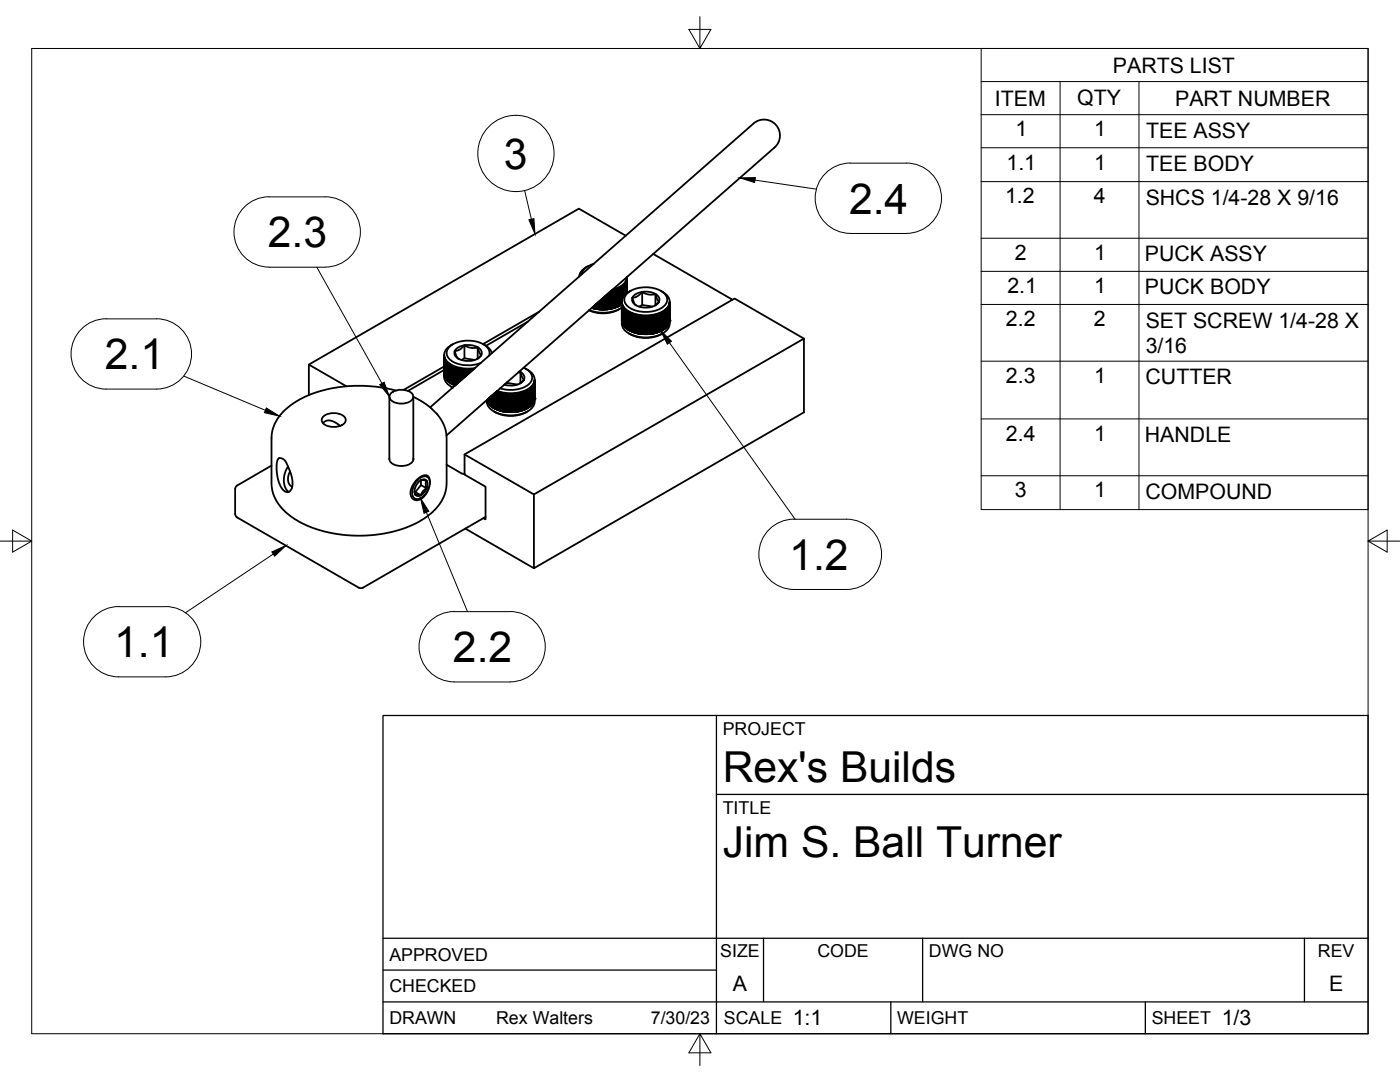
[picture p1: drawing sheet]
<svg xmlns="http://www.w3.org/2000/svg" width="279mm" height="216mm" viewBox="0 0 279 216" stroke-linecap="round" stroke-linejoin="round" font-family="sans-serif">
<!-- layer: Visible -->
<g fill="none" stroke="#000" stroke-width=".36">
<path d="M117 53.3a2.51 2.51 0 0 0-1.4 1.9M117.3 53.1l-.3 .2M118.5 52.7a2.88 2.88 0 0 0-2.4 2.1M119.8 60v1.6l-.2 .1v-1.6M119.8 59.9v1.9M120 59.8v1.8l-.2 .2M120.1 59.7v2.1l-.1-.2M120.1 59.7v2.1M120.2 59.6l-.1 2.2M120.3 59.5v2.3M120.4 59.4l-.1 2.4M120.5 59.3v2.5l-.1-.2"/>
<path d="M120.5 59.3v2.5M120.6 59.2l-.1 2.6M120.7 59.1v2.7M120.8 59.1l-.1 2.7M120.9 58.9v2.9l-.1-.2M121 58.9v2.8v-2.8M121.2 58.7v3M121.4 58.5v3.2M121.5 58.5l-.1 3.2M121.6 58.4v3.3l-.1-.1M121.6 58.4v3.3M121.6 58.3v3.4"/>
<path d="M121.8 58.2v3.4M121.9 58.1l-.1 3.5M122 58v3.6zM122.2 57.9v3.7l-.2-.2M122.3 57.9h-.2M122.3 57.9l.6-.2-.1 3.7M122.3 57.8a3.3 3.3 0 0 0 2.8-2.5v3.2M122.4 57.9v3.6l-.1-.1M122.7 57.8l-.1 3.6-.2-.1M123 57.7v3.6l-.1-.1M123.2 57.6v3.6h-.2M123.2 57.6v3.6"/>
<path d="M123.2 57.6l-.3 .1M123.4 57.5v3.7l-.2-.1M123.4 57.5l-.2 .1M123.5 57.4v3.7l-.1-.1M123.7 57.3v3.7l-.2-.1M123.7 57.3v3.7M123.7 57.3l-.3 .2M123.9 57.2v3.7M123.9 57.2l-.2 .1M124 57.2v3.6M124 57.1l-.1 .1M124.1 57v2.8"/>
<path d="M124.2 57v2.8M124.2 57l-.2 .1M124.2 57l.1-.1v2.6M124.3 56.9l.2-.2v2.4M124.4 56.8v2.4M124.5 56.7v2.4M124.6 56.6v2.3M124.6 56.6l-.1 .1M124.7 56.5v2.3M124.7 56.5v.1M124.8 56.4v2.4M124.8 56.4l-.1 .1"/>
<path d="M124.9 56.2v2.5M124.9 47l-9.4-5.4-53.9 31.1v6.1M124.9 56.2l-.1 .2M124.9 56.1v2.5M125 56v2.6M125 55.9v2.6M125.1 55.6v2.9v-3v3M125.1 55.6l-.2 .6M125.1 55.4v.2M125.2 58.5a6.3 6.3 0 0 1 7.3 0 1.77 1.77 0 0 1-.6 3 6.5 6.5 0 0 1-6.7-.4 1.64 1.64 0 0 1 0-2.6zM125.5 58.2a2.04 2.04 0 0 0-1.4 2 2.04 2.04 0 0 0 1.4 1.9 7.2 7.2 0 0 0 7.4-.4 1.96 1.96 0 0 0 .7-1.9 1.96 1.96 0 0 0-1.4-1.6M125.8 58l-.3 .3"/>
<path d="M126.2 59.4l.4 1.1 .3 .4M126.2 59.4a1.18 1.18 0 0 0 .7 1.5M128.2 58.3l-1.2 .9-.8 .2M130.4 50.7l15.7 9.1M130.8 58.7l.4 1.1 .3 .4M130.8 58.7a1.25 1.25 0 0 1 .7 1.5M130.8 58.7a4 4 0 0 0-4.4 .4l-.2 .3M131.9 58l.3 .3M61.6 72.7l7.6 4.4M77.7 79.2v12.5M78 78.5a3.2 3.2 0 0 1 4.4 .3 1.21 1.21 0 0 1-1.1 1.6 3.2 3.2 0 0 1-3.5-.9v-.7zM79 77.9l-4.1-.7-4.3-.2-2.9 .2-3.6 .8-3.2 1.1-2.4 1.4-2 1.7-1.1 1.3-.5 .8a6.6 6.6 0 0 0-.7 3.1v9.6l.3 1.6 1 1.9 1.9 2 1.2 .9 1.8 1.1 3 1.2 3.7 .8 2.9 .3h3.3l3.3-.3 3.3-.8 3-1.2 2.4-1.5 1.5-1.3 1.4-1.8 .7-1.8 .2-1.2v-9.5l-.2-1.5-.6-1.7-1.2-1.7-2-1.8-2.6-1.5v12.5"/>
<path d="M88.6 73.8l-7.2 4.2M88.6 70.8v4.4M88.6 73.1l-8.1 4.7M88.6 71.1l.1 3.8M88.6 74.7l.1 .1M88.6 75.2a2.55 2.55 0 0 0 1.8 2.1M88.6 70.9v.1M88.6 74.6h.1M88.6 74.6l.1 .1M88.6 71l.1 .1M88.7 71.1l.1 .6M88.7 74.7v.2"/>
<path d="M88.7 74.9h.1M88.7 74.9v.2M88.7 71.4l.1 3.7M88.7 75h.1M88.7 75.1l.1 .3M88.8 71.6v3.7M88.8 71.7v3.7M88.8 75.4h.1M88.9 75.4v.1M88.9 71.7v.1M88.9 71.9v3.6M88.9 75.5h.1"/>
<path d="M88.9 75.5l.1 .1M88.9 71.9l.1 .1M89 75.6h.1M89 75.6l.2 .2M89.1 72.1v3.6h.1M89.2 72.2v3.7M89.2 75.9h.1M89.2 72.2l-.2-.2v3.6M89.2 75.9l.1 .1M89.2 72.2l.1 .1M89.3 72.3v3.7h.1M89.3 76l.1 .1"/>
<path d="M89.3 72.3l.1 .1M89.4 72.5v3.6M89.4 76.1h.1M89.4 76.1l.1 .1M89.4 72.4l.1 .1M89.5 72.6v3.6M89.5 76.2h.2M89.5 76.2l.2 .1M89.5 72.5l.2 .1M89.7 72.6v3.7M89.7 76.3l.1 .1M89.7 72.6l.1 .1"/>
<path d="M89.8 72.7v3.7M89.8 76.3h-.1M89.8 76.4l.2 .1M89.8 72.7l.2 .1M89.9 72.9v3.6M89.9 76.4h-.1M90 76.5l.1 .1M90 72.8l.1 .1M90 77.2l.3 .2M90 68.9a2 2 0 0 0-1.3 1.8 2 2 0 0 0 1.1 1.9 7.1 7.1 0 0 0 5 .8M90.1 72.9v3.7M90.1 76.5h-.1"/>
<path d="M90.1 76.6l.4 .1M90.1 72.9l.4 .2M90.3 73v3.7l.1-.1M90.3 76.5l-.2 .1M90.4 68.7l-.4 .2M90.4 73.1v3.7M90.5 76.7l.1 .1M90.5 73.1l.1 .1M90.6 73.2v3.6M90.6 76.7l-.2 .1M90.6 76.8v-3.6h.2v3.7M90.6 76.8l.2 .1"/>
<path d="M90.7 70l.4 1.1 .4 .5M90.8 70a1.36 1.36 0 0 0 1.1 1.7 3.7 3.7 0 0 0 4.2-.9M90.8 76.8h-.2M90.8 73.2l.4 .2M90.8 76.9h.1M90.9 76.9h-.1M91 73.3v3.5M91.2 73.4v3.2M91.2 73.4h.2M91.4 73.4v3M91.4 73.4l.2 .1M91.6 73.5v2.7"/>
<path d="M91.6 73.5h.2v2.6M91.8 73.5l.7 .1v1.9M92 73.6v2.3M92.2 73.6v2.1M92.4 73.6v1.9M92.5 73.6l.6 .1M92.6 73.7v1.7M92.7 73.7v1.6M92.7 68.9l-1.1 .9-.9 .2M92.7 71.5l-.6 .3M92.7 68.9a2.62 2.62 0 0 0-1.9 1.1M92.7 68.9h1.4l1.3 .4"/>
<path d="M92.8 73.7v1.5M92.9 73.7v1.4M93 73.7v1.3M93.1 73.7v1.2M93.1 73.7h.3M93.2 73.7v1.1M93.3 73.7v1M93.5 73.7v.9M93.6 73.7v.8M93.6 73.7h-.2M93.7 73.7v.7M93.8 73.7v.6"/>
<path d="M93.8 73.7h-.2M93.9 73.7v.6M94 73.7v.4M94.1 73.7v.4M94.2 73.7v.2M94.2 73.6l-.4 .1M94.3 73.7v.2M94.4 73.6v.1M94.5 73.6h-.2M94.5 73.6v.1M94.6 73.6h-.1M95.3 71.5v-2.2l-1.2 .1-1.4-.5v2.6l2.1 .3"/>
<path d="M95.3 69.3l.4 1 .4 .5M95.4 69.3a1.25 1.25 0 0 1 .7 1.5M96.1 70.8l-.9 .8M96.4 68.7l.8 .5a2.31 2.31 0 0 1 1 1.3M97.2 79.8v.4M97.2 79.9v.1M97.2 79.8v.1M97.2 79.9h.1M97.3 79.7v.4M97.3 79.7v.5M97.4 79.6v.7M97.4 79.6v.8"/>
<path d="M97.5 79.5v1M97.6 71a2.12 2.12 0 0 0-1.7-2.6 6 6 0 0 0-6.5 1.1 1.82 1.82 0 0 0 1.1 2.7 6.8 6.8 0 0 0 5.5 .2M97.6 79.4l.1 1.3M97.7 79.3v1.5M97.8 79.2v1.7M97.9 79.1v1.9h.1M98 79v2.1h.2M98.2 78.9v2.3h.1M98.3 78.8v2.5h.2M98.5 78.7v2.7h.1M98.6 78.5v3M98.8 78.4v3.2"/>
<path d="M99 78.2v3.5M99 78.2v3.5l.1-.1M99.1 78.1h.1M99.1 78.1v3.6M99.2 78.1l.1 .1M99.2 78.1v3.6h.1M99.3 78.2v3.6l.2-.1M99.3 78.2h.2M99.5 78.3v3.6M99.5 78.2l.4 .2M99.7 78.3v3.6M99.9 78.4v3.6"/>
<path d="M99.9 78.4v3.6l.2-.1v-3.5M99.9 78.4h.2M100.1 78.4v3.7l.2-.2v-3.4M100.1 78.4l.2 .1M100.6 78.5v3.6l.1-.1v-3.5M100.8 78.5v3.7M100.8 78.5h-.5v3.6M100.9 78.6v3.4l-.1 .2M101 78.6v3.6l.1-.1v-3.5M101 78.6l-.2-.1v3.7M101 78.6h.2v3.6M101.2 78.6h.4"/>
<path d="M101.2 76.3v.1l2.1 .3M101.2 76.4l-.5 .3M101.3 78.6v3.5l-.1 .1M101.4 78.6v3.6M101.6 78.6v3.5l-.2 .1M101.6 78.6v3.7M101.7 78.6h.2M101.8 78.6v3.5l-.2 .2v-.2M101.9 78.6v3.7l-.1-.2M101.9 78.6v3.7l.1-.2v-3.5M102.1 78.6v3.7M102.1 78.6h-.2"/>
<path d="M102.2 78.6v3.5l-.1 .2-.1-.2M102.3 78.6v3.7l-.1-.2M102.3 78.6v3.7l.1-3.7M102.5 78.6v3.6M102.5 78.6h-.4M102.6 78.6v3.6M102.7 78.6v3.6l-.1-.1M102.8 78.6h-.3M102.8 78.6v3.6v-3.6M103 78.5l-.2 .1M103 78.5v3.7M103 78.5h.2v3.6"/>
<path d="M103 78.5v3.7l-.2-.1M103.4 78.5v3.6l-.2-.1M103.4 78.5h-.2v3.6M103.4 74.3l.5-.1v2.3M103.4 78.5v3.6zM103.6 78.4l-.2 .1M103.6 78.4v3.7M103.7 74.1a1.27 1.27 0 0 1 1 1.2 1.27 1.27 0 0 1-1 1.3l-1.5 .3-1.5-.1M103.8 78.4v3.6M103.8 78.4h-.2M103.9 74.2l.4 1.3a.39 .39 0 0 1 .2 .4 .39 .39 0 0 1-.3 .3l-.5 .4M104 78.3v3.7"/>
<path d="M104 78.3l-.2 .1M104.2 78.3v3.6l-.2-.1M104.2 78.3h-.2M104.2 78.3l.2-.1v3.7l-.2-.1M104.5 73.4a2.26 2.26 0 0 1 1.7 2.3 3.7 3.7 0 0 1-3.3 2 7.1 7.1 0 0 1-3.1-.2M104.6 78.1v3.7M104.6 78.1l-.2 .1M104.6 78.1h.2v3.6l-.2-.1M104.9 78v3.6h-.1M104.9 73.6l.4 .2M105 78v3.6l-.2 .1M105 78l-.2 .1"/>
<path d="M105 78l.3-.2v3.6M105.1 77.9v3.6M105.3 73.8a2 2 0 0 1 1.4 1.7 2 2 0 0 1-1.1 2 7.4 7.4 0 0 1-6.4 .5M105.3 77.8v3.6l.2-.1M105.3 64.2l-8.3 4.8M105.4 77.7v3.7l-.1-.1M105.5 77.7v3.6M105.5 77.7l-.2 .1M105.6 77.6v3.7l-.1-.1M105.6 77.6l-.1 .1M105.6 77.6v3.7M105.7 77.5v3.7l-.1-.1"/>
<path d="M105.7 77.5l-.1 .1M105.9 77.4v3.6M105.9 77.4l-.2 .1M106 77.3v3.6M106 77.3l-.1 .1M106.1 77.2v3.6h-.1M106.2 77.1v3.6h-.1M106.3 77l-.1 3.6M106.3 77v3.6M106.3 77l-.3 .3M106.4 76.9v3.6M106.4 76.9l-.1 .1"/>
<path d="M106.4 76.7v3.7M106.5 76.7l-.1 .1M106.5 76.6v3.6M106.5 76.6v.1M106.6 76.5l-.1 3.6M106.6 80h.1M106.6 76.5l-.1 .1M106.6 79.9h.1M106.6 80l-.1 .2M106.6 76.2v3.8M106.6 79.7h.1M106.7 75.7v4.5"/>
<path d="M106.7 79.7l-.1 .3M106.7 79.5v.2M106.7 75.9l-.1 .6M107.7 62.2l-11.3 6.5M118.1 61.4l.1 .1M118.1 61.4v.1M118.2 61.5h.2M118.3 61.5l.2-.1v-.4v.6M118.3 61.2v.3M118.3 61.4l-.1 .1M118.4 61.5l.2 .1M118.6 61.6l.1-.1v-.6l.1 .7"/>
<path d="M118.6 61.6h.2M118.8 61.6h.2M118.9 60.7v.8l-.1 .1M119 60.7v1l-.1-.2M119 60.7v1M119 61.6l.4 .1M119.1 60.5v1.1l-.1 .1M119.2 60.5v1.2l-.1-.1M119.3 60.3v1.3l-.1 .1v-1.2M119.3 61.6l.1 .1M119.4 60.3v1.4M119.4 61.7h.5"/>
<path d="M119.5 60.2v1.4l-.1 .1M119.6 60.1v1.6l-.1-.1M119.8 61.6v.2M119.9 61.7l.2 .1M120.1 61.8h.2M120.2 61.6l.1 .2M120.5 61.8h-.2M120.6 61.6l.1 .2M120.7 61.8h-.2M121 61.6l.2 .1M121.2 61.6l.2 .1M121.4 61.7l-.6 .1"/>
<path d="M121.6 61.7h-.2M121.6 61.5l.2 .1M121.8 61.6l-.2 .1M121.9 61.5l.1 .1M122.1 61.6h-.2M122.3 61.5l-.2 .1M122.7 61.3l.1 .1M122.9 61.4l-.6 .1M123.2 61.2l-.3 .2M123.4 61.1l-.2 .1M123.7 61.6a6.7 6.7 0 0 1-6.1 .3M123.7 60.9h.2"/>
<path d="M123.7 61l-.3 .1M123.9 60.8h.1M123.9 60.9l-.2 .1M124 60.7h.1M124 60.8l-.1 .1M124.1 60.2v4.4a3.2 3.2 0 0 0 2.9 2.5 6.4 6.4 0 0 0 6.3-1.4l.3-1.1M124.1 64h.1M124.1 60.3h.1M124.1 63.9v.1M124.1 64v.1M124.1 60.4v.1M124.1 64.1l.1 .5"/>
<path d="M124.1 61.3a7.3 7.3 0 0 1-6.5 .6M124.1 60.7l-.1 .1M124.2 60.7l-.1-.2 .1 3.7M124.2 60.7v.3M124.2 60.7v3.8M124.2 64.4h.1M124.2 64.6l.2 .2M124.2 61l.2 .2M124.2 61v3.6M124.2 64.6h.1M124.3 61.1l.1 3.6M124.4 61.2v3.7"/>
<path d="M124.4 64.9h.1M124.4 64.9l.1 .2M124.4 61.2l.1 .3M124.5 61.3v3.7M124.5 61.5v3.6M124.5 65.1h.1M124.5 65.1l.1 .1M124.5 61.5l.2 .2M124.6 61.6v3.6M124.6 65.2l.5 .4M124.7 65.2h.1M124.9 61.8l-.1-.1v3.6h.1"/>
<path d="M124.9 61.8v3.6h.1M124.9 61.8l.1 .1M125 61.9v3.7l.1-.1M125 61.9l.1 .1M125.1 62v3.7M125.1 65.6l.2 .1M125.1 62l.2 .1M125.3 62.1v3.6M125.3 65.6l-.2 .1M125.3 65.7l.4 .3M125.3 62.1l.1 .1M125.4 62.2v3.6h.2"/>
<path d="M125.4 65.7h-.1M125.4 62.2l.2 .1M125.5 66.5l.3 .2M125.6 62.3v3.6h.1M125.6 62.3l.3 .2M125.7 62.4v3.6M125.7 66l.2 .1M125.8 66.7a6.7 6.7 0 0 0 6.1 0M125.9 62.5v3.6M125.9 66h-.1M125.9 66.1l.4 .1M125.9 62.5h.2"/>
<path d="M126.1 62.5v3.7M126.1 66.1h-.2M126.1 62.5l.2 .1M126.1 62.5v3.7l.2-.1M126.3 62.6v3.7M126.3 66.2l.4 .2M126.3 62.6l.4 .1M126.5 62.7v3.6h.2M126.5 66.2l-.2 .1M126.7 62.8v3.6M126.7 66.4l.8 .2M126.7 62.7l.2 .1"/>
<path d="M126.9 62.8v3.6M126.9 66.3l-.2 .1M126.9 62.8v3.6l.2-.1v-3.4M126.9 62.8l.2 .1M127.1 62.9v3.6l.2-.1v-3.5M127.1 62.9h.2M127.3 66.4v.1M127.3 62.9v3.6M127.3 62.9h.2M127.3 66.5l.2-.1v-3.5v3.7M127.5 66.4v.2M127.5 66.6h.2"/>
<path d="M127.7 63v3.5l-.2 .1v-3.7l.4 .1M127.7 63v3.6v-.1M127.7 66.6h.4M127.7 63v3.6M127.9 63v3.5l-.2 .1M127.9 66.5v.1M127.9 63v3.7M127.9 63h.2v3.7M128.1 63v3.5l-.2 .2M128.1 66.5v.2M128.2 66.6l.2 .1M128.2 63h.2"/>
<path d="M128.2 60.9l-.6 .3M128.3 63.1v3.4l-.2 .2M128.3 66.5l.1 .2M128.4 63.1v3.6M128.4 66.7h.2M128.4 63l.2 .1v3.6M128.5 63.1v3.4l-.1 .2M128.6 66.7h.4M128.6 63.1h.2M128.7 63.1v3.4l-.1 .2-.1-.2M128.7 66.5l.1 .2M128.8 63.1v3.6"/>
<path d="M128.8 63.1h.2v3.6M128.9 63.1v3.5l-.1 .1M129.1 63.1v3.4l-.1 .2-.1-.1M129.2 63.1v3.6l-.1-.2M129.3 63l-.3 .1M129.3 63.1v3.6v-3.6M129.5 63v3.7M129.5 66.7h-.5M129.5 63h-.2M129.6 63v3.5l-.1 .2-.2-.2M129.7 63v3.7l-.1-.2M129.7 66.6l-.2 .1"/>
<path d="M129.7 63h-.2M129.7 63v3.7M129.7 63h.4v3.6M129.8 63l-.1 3.7M129.9 63v3.6M130 63l-.1 3.6-.1-.1M130 66.5l.1 .1M130.1 66.6h-.4M130.3 62.9v3.7l-.1-.2M130.4 66.5l-.2 .1M130.4 62.9l-.2 .1-.1 3.6M130.4 62.9v3.7"/>
<path d="M130.4 66.4l.2 .1M130.6 62.9v3.6M130.6 66.5h-.2M130.6 62.9h-.2M130.6 66.4l.2 .1M130.8 62.8v3.7M130.8 66.3l.2 .1M130.8 66.4l-.2 .1M130.8 60.9v-2.2l-1.3 .1-1.3-.5v2.6l2 .3M131 62.8v3.6M131 62.8l-.4 .1M131 66.4h-.2"/>
<path d="M131 66.3l.2 .1M131.2 62.7v3.7M131.2 66.3l-.2 .1M131.2 62.7l-.2 .1M131.4 62.7v3.6l-.2-.1M131.4 66.2h.2M131.4 62.7h-.2M131.5 60.2a3.7 3.7 0 0 1-4.6 .7M131.5 60.2l-.8 .8M131.6 62.6v3.6M131.6 66.2l-.4 .1M131.6 62.6h-.2"/>
<path d="M131.6 62.6l.1-.1v3.6h-.1M131.7 66.1l-.1 .1M131.7 62.5l.4-.2v3.7M131.9 62.4v3.7l-.2-.1M131.9 62.4v3.7M131.9 65.9l.2 .1M131.9 66l-.2 .1M132.1 66h-.2M132.2 62.3v3.6l-.1-.1M132.2 66.5l-.3 .2M132.2 62.3h-.1M132.2 62.3v3.6"/>
<path d="M132.4 62.2v3.6h-.2M132.4 62.2v3.6M132.4 62.2h-.1M132.5 62.1v3.6h-.1M132.5 62.1l-.1 .1M132.5 62.1v3.6l-.4 .3M132.5 65.6h.2M132.6 62.1l.1-.1v3.6M132.7 65.6l-.1 .1M132.8 61.9v3.6h-.1M132.8 65.4h.1M132.8 61.9l-.1 .1"/>
<path d="M132.8 61.9l.1-.1v3.6M132.9 65.4l-.2 .2M133 61.6v3.7h-.1M133.1 61.5v3.7h-.1M133.2 61.4l-.1 3.6M133.2 61.4v3.6M133.2 61.4l-.3 .3M133.3 61.3l-.1 3.6M133.3 64.8h.1M133.4 61.2v3.6M133.4 64.7h.1M133.4 64.8l-.5 .6"/>
<path d="M133.4 61.2l-.1 .2M133.4 61.2l.1-.2v3.7M133.5 64.6h.1M133.5 64.7l-.1 .1M133.5 60.9v3.7M133.5 64.4h.1M133.5 64.5v.2M133.5 60.9v.1M133.6 64.3h.1M133.6 64.4l-.1 .1M133.6 60.8l-.1 .1M133.6 60.7v3.7"/>
<path d="M133.6 64.2h.1M133.6 64.3v.1M133.6 60.2v4.4M133.6 64.2v.1M133.6 63.9v.3M133.6 60.3v.5M160.4 67.6l-13.8-8-53.9 31.1v4l4.2 2.4v6.5l-.4-.2M47.3 96.9l-.4 .7v5l.2 .5 24.5 14.2M54.2 92.9l-6.9 4M55.6 91.5l.6-.1 .7 .5 1.2 2.8 .3 1.2-.1 1.1-.3 .9-.4 .3-.6-.1-.6-.4-.8-1.6-.4-2.3v-1.4zM57.5 93.1a4.3 4.3 0 0 0-.2 4.8l.3 .3M57.9 94.1a2.37 2.37 0 0 0 .1 2.9l.3 .1"/>
<path d="M64.5 84.5l.5-.5 .8-.1 1.1 .4 1 .7M64.5 83.1a3.3 3.3 0 0 1 4.4 .4 1.21 1.21 0 0 1-1.1 1.5 3.2 3.2 0 0 1-3.5-.8v-.7zM82.5 91.5a1.59 1.59 0 0 1-1.6 1.4 2.8 2.8 0 0 1-3.2-1.1v-.3M82.9 98.2l1.1 .6M83.5 96.2l.2-.2a.91 .91 0 0 1 1.3-.2 .91 .91 0 0 1 .3 1.2 2.37 2.37 0 0 1-1.9 2 1.15 1.15 0 0 1-.5-1.8zM83.5 95.6a1.37 1.37 0 0 1 2-.2 3.2 3.2 0 0 1-2.4 4.2 1.26 1.26 0 0 1-.8-1.9 4.1 4.1 0 0 1 1.2-2.1zM84 96.8v-1h.8a.31 .31 0 0 1 .3 .2 .31 .31 0 0 1-.1 .4v.5a.55 .55 0 0 1-.3 .9l-.5 .5a.52 .52 0 0 1-.3 .5 .52 .52 0 0 1-.6-.1h-.4l-.2-.7M84 96.8l-1.1 1.4h-.2M84 96.8l1.1 .6M84 99.4l-.2 .1M85.7 96.6l.1-.9-.5-.8-.6-.1-.9 .4-.8 .7-.9 1.5-.2 1.1 .2 .7 .4 .4 .6 .2 1.1-.4 1-1.1 .5-1.3M85.8 96.1v.2"/>
<path d="M85.9 81.3l64.5-56.7a3.2 3.2 0 0 1 4.5 .3 3.2 3.2 0 0 1-.3 4.5l-65.5 57.5M89.1 92.7l3.1 1.8M92.2 94.5l.5 .1M92.7 90.7l13.9 8 53.8-31.1v14.7l-53.8 31.1v-14.7M97.2 80.1a3.2 3.2 0 0 0 2.9 2.6 6.4 6.4 0 0 0 6.2-1.5l.4-1.1M97.3 80v.2M97.3 80.1h.1M97.3 80.2l.1 .2M97.3 80.2h.1M97.4 80.4h.1M97.4 80.4l.1 .1M97.5 80.5l.2 .3"/>
<path d="M97.5 80.5h.1M97.7 80.8l.1 .1M97.7 80.8h.1M97.8 80.9l.8 .6M97.9 80.9h-.1M98.6 82.1a6.8 6.8 0 0 0 6.4 .2M98.6 81.5l.2 .1M98.8 81.4l-.2 .1M98.8 81.6l.3 .1M99 81.5l-.2 .1M99.2 81.7l.3 .2M99.5 81.9h.2"/>
<path d="M99.7 81.8l-.2 .1M99.7 81.9l.8 .2M99.9 81.9h-.2M100.3 81.9v.2M100.4 82.1l.1-.1v-3.5v3.6M100.5 82v.1M100.6 82.1h.2M100.7 82l.1 .2M100.8 82.2h.2M100.9 82l.1 .2M101 82.2h.2M101.1 82.1l.1 .1"/>
<path d="M101.2 82.2h.2M101.3 82.1l.1 .1M102.4 82.1l.1 .1M102.5 82.2h-1.1M103 82.2h-.5M103 82l.2 .1M103.2 82.1l-.2 .1M103.4 82l.2 .1M103.6 82.1h-.4M103.6 81.9l.2 .1M103.8 81.9l.2 .1M103.8 82l-.2 .1"/>
<path d="M104 82h-.2M104.4 81.7l.2 .1M104.6 81.8l-.6 .1M104.8 81.7l-.2 .1M105 81.5h.1M105.1 81.4h.2M105.1 81.5l-.1 .1M105.3 82.1l-.4 .2M105.3 81.4l-.2 .1M105.7 81h.2M105.9 80.9h.1M105.9 81l-.4 .3"/>
<path d="M106 80.9l-.1 .1M106.2 80.7l-.2 .2M106.4 80.5h-.1M106.4 80.5l-.2 .2M106.4 80.2h.1M106.5 80.2l-.1 .3M71.6 117.3h.8M92.9 105.5l13.7 7.9M96.9 103.1l-24.5 14.2"/>
</g>
<g fill="#000">
<circle cx="97.2" cy="79.8" r=".18"/>
<circle cx="106.7" cy="79.6" r=".18"/>
<circle cx="106.7" cy="79.5" r=".18"/>
<circle cx="124.1" cy="64.1" r=".18"/>
<circle cx="133.6" cy="64.1" r=".18"/>
<circle cx="133.6" cy="63.9" r=".18"/>
</g>
<!-- layer: Border -->
<path d="M6.3 9.7h266.7v196.6h-266.7zM139.7 3.3v6.4l2.2-3.8h-4.4l2.2 3.8M0 108h6.3l-3.8-2.2v4.4l3.8-2.2M273 108l3.8 2.2v-4.4l-3.8 2.2h6.4M139.7 206.3l-2.2 3.8h4.4l-2.2-3.8v6.3" fill="none" stroke="#000" stroke-width=".2"/>
<!-- layer: Titleblock -->
<path d="M76.4 142.8h196.6v63.5h-196.6zM143 158.5h130M143 142.8v63.5M76.4 199.9h196.6M76.4 193.6h66.6M76.4 187.2h196.6M152.4 187.2v12.7M177.8 199.9v6.4M184.1 187.2v12.7M228.6 199.9v6.4M260.3 187.2v12.7" fill="none" stroke="#000" stroke-width=".25"/>
<!-- layer: Parts Lists -->
<g fill="none" stroke="#000" stroke-width=".2">
<path d="M195.8 9.7h77.2v92h-77.2zM195.8 16.3h77.2M211.6 16.3v85.4M227.3 16.3v85.4M195.8 22.9h77.2M195.8 29.5h77.2M195.8 36.2h77.2M195.8 47.5h77.2M195.8 54.1h77.2M195.8 60.7h77.2M195.8 72.1h77.2M195.8 83.6h77.2"/>
<path d="M195.8 94.9h77.2"/>
</g>
<!-- layer: Balloons -->
<g fill="none" stroke="#000" stroke-width=".2">
<path d="M53.7 39.3h11.2a7 7 0 0 1 7 7 7 7 0 0 1-7 7M53.7 39.3a7 7 0 0 0-7 7 7 7 0 0 0 7 7M104.7 38.1l1.3 5.6M150.7 35.9l12.2 1.8M53.7 53.3h11.2M63.2 53.3l13 23.2M169.7 46.6h11.2M169.7 46.6a7 7 0 0 1-7-7.1 7 7 0 0 1 7-7l11.2 .1a7 7 0 0 1 7 7 7 7 0 0 1-7 7M31.2 63.6h-10a7 7 0 0 0-7 7 7 7 0 0 0 7 7h10M31.2 63.6a7 7 0 0 1 7 7 7 7 0 0 1-7 7M36.7 75l16.3 6.9M133.6 68.4l25.1 35.2"/>
<path d="M54.5 110.6l-17.5 11.7M85.1 102.2l8.2 19.8M158.5 103.6h10.4M158.5 103.6a7 7 0 0 0-7.1 7 7 7 0 0 0 7.1 7h10.4M168.9 103.6a7 7 0 0 1 7 7 7 7 0 0 1-7 7M18.4 123.4a7 7 0 0 1 5.3-2.4h9.4a7 7 0 0 1 7 7.1 7 7 0 0 1-7.1 7h-9.3a7 7 0 0 1-6.4-4.1 7 7 0 0 1 1.1-7.6zM86 123.7a7 7 0 0 1 4.6-1.7h11.2a7 7 0 0 1 7 7.1 7 7 0 0 1-7 7h-11.2a7 7 0 0 1-6.5-4.6 7 7 0 0 1 1.9-7.8z"/>
<circle cx="103" cy="30.6" r="7.6"/>
</g>
<path d="M147.7 35.5l3-.1-.1 1zM105.6 43.9l1-.3 .2 3.1zM75.8 76.8l.9-.5 1 2.9zM131.8 65.9l2.2 2.2-.8 .6zM53.1 81.4l2.7 1.6-3-.7zM54.3 110.1l2.8-1.2-2.3 2.1zM83.9 99.4l1.7 2.6-1 .4z" fill="#000" stroke="#000" stroke-width=".2"/>
<g font-size="8.5">
<text x="100.6" y="33.6">3</text>
<text x="169.4" y="42.6">2.4</text>
<text x="53.4" y="49.3">2.3</text>
<text x="20.9" y="73.7">2.1</text>
<text x="157.5" y="113.7">1.2</text>
<text x="22.8" y="131.1">1.1</text>
<text x="90.4" y="132.1">2.2</text>
<text x="144.3" y="156">Rex's Builds</text>
<text x="144.3" y="171">Jim S. Ball Turner</text>
</g>
<g font-size="4.3">
<text x="222.1" y="14.5">PARTS LIST</text>
<text x="198.6" y="21.1">ITEM</text>
<text x="215" y="21">QTY</text>
<text x="234.5" y="21.1">PART NUMBER</text>
<text x="202.6" y="27.2">1</text>
<text x="218.4" y="27.2">1</text>
<text x="228.7" y="27.5">TEE ASSY</text>
<text x="200.9" y="33.8">1.1</text>
<text x="218.4" y="33.8">1</text>
<text x="228.7" y="34.1">TEE BODY</text>
<text x="200.6" y="40.6">1.2</text>
<text x="218.3" y="40.6">4</text>
<text x="228.6" y="40.9">SHCS 1/4-28 X 9/16</text>
<text x="202.5" y="51.9">2</text>
<text x="218.4" y="51.9">1</text>
<text x="228.5" y="52.2">PUCK ASSY</text>
<text x="201" y="58.5">2.1</text>
<text x="218.4" y="58.5">1</text>
<text x="228.5" y="58.8">PUCK BODY</text>
<text x="200.8" y="65.1">2.2</text>
<text x="218.3" y="65.1">2</text>
<text x="228.6" y="65.4">SET SCREW 1/4-28 X</text>
<text x="228.6" y="70.5">3/16</text>
<text x="200.8" y="76.4">2.3</text>
<text x="218.4" y="76.4">1</text>
<text x="228.6" y="76.7">CUTTER</text>
<text x="200.8" y="87.9">2.4</text>
<text x="218.4" y="87.9">1</text>
<text x="228.5" y="88.2">HANDLE</text>
<text x="202.5" y="99.3">3</text>
<text x="218.4" y="99.3">1</text>
<text x="228.6" y="99.5">COMPOUND</text>
<text x="146.3" y="197.7">A</text>
<text x="265.2" y="197.7">E</text>
<text x="158.2" y="204.6">1:1</text>
<text x="243.8" y="204.6">1/3</text>
</g>
<g font-size="3.5">
<text x="144.3" y="146.6">PROJECT</text>
<text x="144.3" y="162.3">TITLE</text>
<text x="77.7" y="191.7">APPROVED</text>
<text x="143.7" y="191">SIZE</text>
<text x="163.1" y="191">CODE</text>
<text x="185.4" y="191">DWG NO</text>
<text x="263" y="191">REV</text>
<text x="77.7" y="198">CHECKED</text>
<text x="77.7" y="204.4">DRAWN</text>
<text x="99" y="204.4">Rex Walters</text>
<text x="129.9" y="204.4">7/30/23</text>
<text x="144.5" y="204.4">SCALE</text>
<text x="179" y="204.4">WEIGHT</text>
<text x="229.8" y="204.4">SHEET</text>
</g>
</svg>
